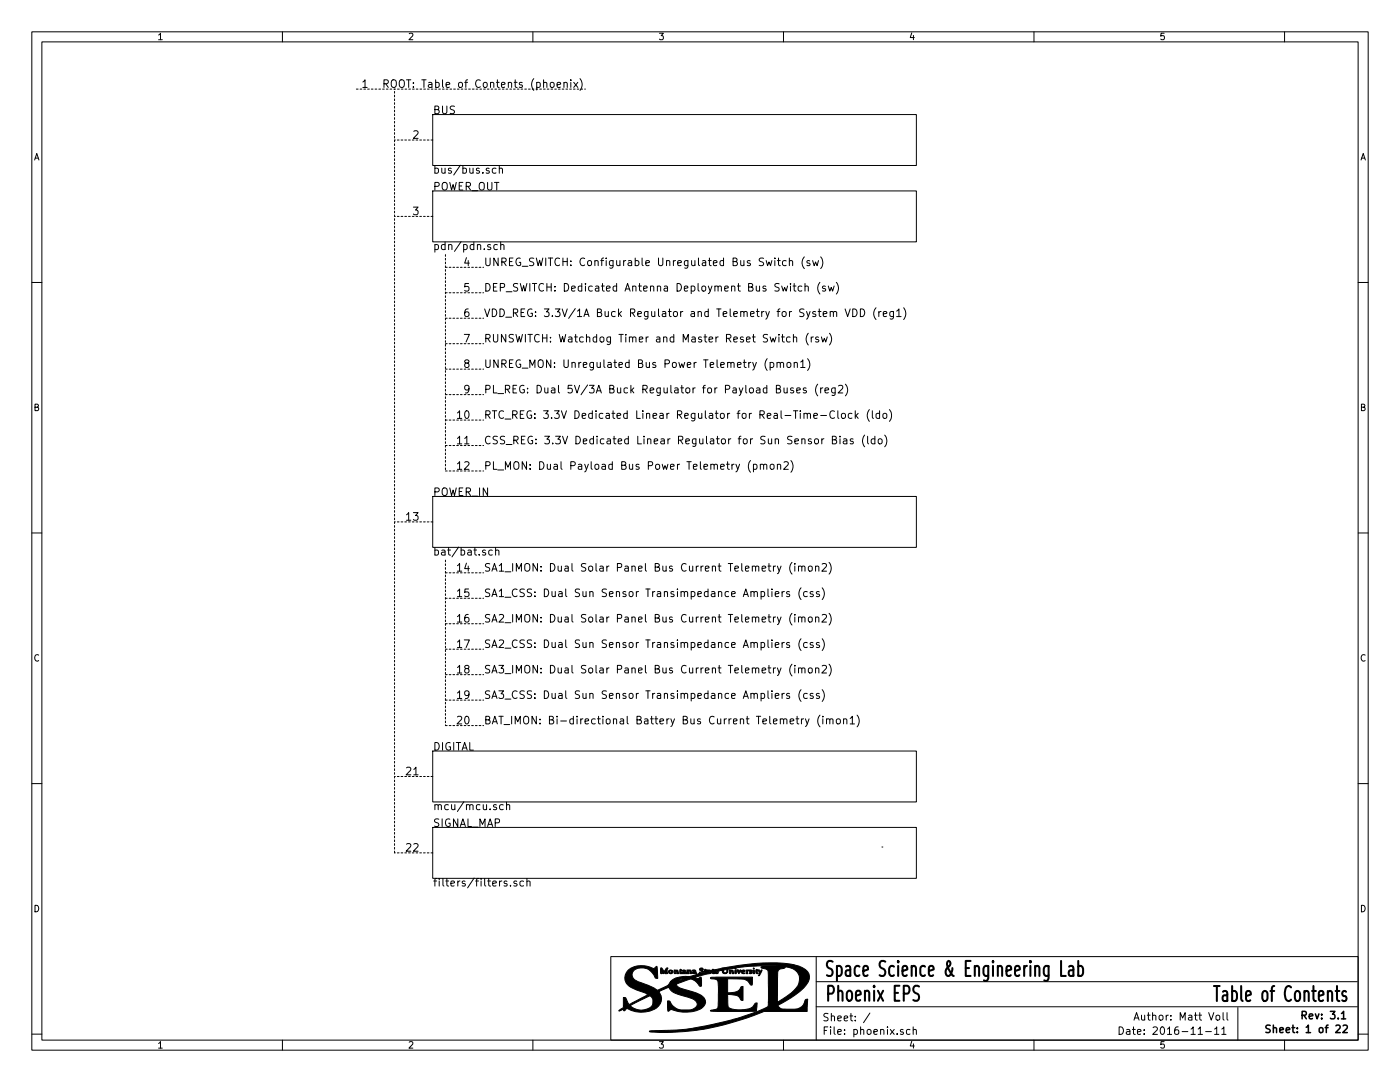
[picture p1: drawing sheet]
<svg xmlns="http://www.w3.org/2000/svg" width="279mm" height="216mm" viewBox="0 0 279 216" stroke-linecap="round" stroke-linejoin="round" font-family="sans-serif">
<g fill="none" stroke="#000" stroke-width=".2">
<path d="M6.3 6.4h266.7v203.2h-266.7zM8.4 8.4h262.6v199.1h-262.6zM56.4 6.4v2M106.3 6.4v2M109.9 16.6l.2-.2 .4 .2 .1 .5-.2 .3h-.3l-.2-.1zM111.2 16.9l.7-.1-.1-.3-.4-.1-.2 .2 .1 .8h.5M112.5 16.6l.1-.1a.37 .37 0 0 1 .6 .1v.8M112.5 16.4v1M113.9 15.9v.2M113.9 16.4v1M114.5 16.4l.8 1M115.3 16.4l-.8 1"/>
<path d="M115.7 15.7a1.78 1.78 0 0 1 0 2.3M156.4 6.4v2M206.3 6.4v2M256.4 6.4v2M86.4 22.9h96.5v10.1h-96.5zM86.4 38.1h96.5v10.2h-96.5zM99 33.6h-.4l-.4 .2 .2 .7h.6M99.6 33.7l.2-.1h.4l.1 1M99.6 33v1.6M6.3 56.4h2.1M99.3 48.9l-.5-.1-.2 .3 .1 .6h.6M99.9 48.9h.1a.37 .37 0 0 1 .6 .1v.8"/>
<path d="M99.9 48.3v1.5M155.1 52h.6M155.4 51.5v1.3l.3 .2M156.9 52.1l-.4-.1-.3 .3 .1 .6h.6M157.5 52.1l.3-.1 .3 .1 .1 .9M157.5 51.5v1.5M158.3 57.1h.6M158.5 56.6v1.3v.1l.4 .1M160 57.2l-.4-.1-.3 .3 .1 .6h.6M160.5 51.3a1.7 1.7 0 0 0 0 2.3M160.7 57.2a.37 .37 0 0 1 .6 .1v.8M160.7 56.6v1.5"/>
<path d="M161.6 52.1l-.4-.1-.2 .2 .1 .2 .5 .2v.3h-.6M162.2 52l.3 1 .3-.7 .3 .7 .2-1M163.6 56.3a1.78 1.78 0 0 0 0 2.4M163.8 51.3a1.78 1.78 0 0 1 0 2.3M164.7 57.2l-.3-.1-.3 .2 .1 .2 .5 .2v.3h-.6M165.3 57.1l.3 1 .3-.7 .3 .7 .3-1M166.9 56.3a1.78 1.78 0 0 1 0 2.4M271 56.4h2M153.1 71.6a1.78 1.78 0 0 0 0 2.3M153.7 72.4l.4-.1 .3 .3-.1 .7h-.6M153.7 72.3v1.5M155.1 72.4l.2-.1 .4 .1v.9"/>
<path d="M155.1 72.3v1M155.7 72.5a.36 .36 0 0 1 .4-.2 .36 .36 0 0 1 .3 .2v.8M156 67.2h.5M156.2 66.7v1.3l.3 .2M156.5 77.4v.9l.4 .1 .2-.1M157.1 72.4l.2-.1 .5 .1v.6l-.1 .3h-.4l-.2-.1zM157.1 77.4v1M157.7 67.3l-.4-.1-.3 .3 .1 .7h.6M158.3 77.5a.37 .37 0 0 0-.5 .1v.2l.6 .3-.2 .3-.4-.1M158.3 67.4l.1-.1a.37 .37 0 0 1 .6 .1v.8M158.3 66.7v1.5M158.5 72.4l.2-.1 .4 .1v.9"/>
<path d="M158.5 72.3v1M159 77.9l.7-.2-.1-.2-.4-.1-.2 .2 .1 .7h.5M159.8 72.2l.4-.4v1.5M159.8 73.3h.9M160.9 77.5a.37 .37 0 0 0-.6 .1l.1 .2 .6 .3-.3 .3-.4-.1M161.2 71.6a1.7 1.7 0 0 1 0 2.3M161.3 66.5a1.78 1.78 0 0 0 0 2.3M161.9 67.2v1M162.3 67.2l-.4 .3M163.2 76.7a1.78 1.78 0 0 0 0 2.3M163.3 67.3a.37 .37 0 0 0-.5 .1v.3l.6 .2-.2 .3h-.4M163.8 77.4v1"/>
<path d="M163.9 67.2l.3 1 .3-.7 .3 .7 .3-1M164.2 77.4l-.4 .3M164.6 77.9l.8-.2-.1-.2-.4-.1-.3 .2 .1 .7h.6M165.5 66.5a1.78 1.78 0 0 1 0 2.3M166.7 77.4l-.1 1.4-.2 .1-.4-.1M166.7 77.5l-.5-.1-.2 .3 .1 .6h.6M167.3 77l.6-.1 .2 .1 .1 .3-.9 1.1h.9M168.7 61.6l.5 1.6 .5-1.6M168.7 76.7a1.7 1.7 0 0 1 0 2.3M170.2 61.6a.77 .77 0 0 1 .9 .8 .77 .77 0 0 1-.9 .8zM171.7 61.6a.77 .77 0 0 1 .9 .8 .77 .77 0 0 1-.9 .8zM174.8 61.4a1.7 1.7 0 0 0 0 2.4"/>
<path d="M175.4 62.2v1M175.8 62.2l-.4 .2M176.3 62.7l.7-.2-.1-.3h-.4l-.2 .2 .1 .7h.5M178.3 62.2v1.2l-.3 .3-.4-.1M178.3 62.2h-.4l-.3 .2 .1 .7h.6M178.9 62.1l.5-.5v1.6M178.9 63.2h.9M180.3 61.4a1.78 1.78 0 0 1 0 2.4M86.4 99.1h96.5v10.1h-96.5zM149.8 91.9a1.78 1.78 0 0 0 0 2.3M150.4 92.7l.4-.1 .3 .3-.1 .7h-.6M150.4 92.6v1.6"/>
<path d="M151.7 92.8l.2-.2 .4 .1 .1 .9M151.7 92.6v1M152.4 92.8l.2-.2 .4 .1v.9M153.8 92.8l.2-.2 .4 .2 .1 .5-.1 .3h-.4l-.2-.1zM155.1 92.8l.1-.1a.37 .37 0 0 1 .6 .1v.8M155.1 92.6v1M156.5 92.3l.5-.2 .3 .2v.3l-.9 1h.9M157.8 91.9a1.78 1.78 0 0 1 0 2.3M163.8 82.9h1.1M164 87.6v1M164.4 87.6l-.4 .2M166.1 87.8l.7-.2v-.4l-.7-.2v1.6h.6l.2-.2 .1-.3-.4-.3"/>
<path d="M166.5 82.1a.62 .62 0 0 0-.7 0 .62 .62 0 0 0-.2 .7 .56 .56 0 0 0 .3 .6 .56 .56 0 0 0 .6-.1M167.2 82v1.3l.2 .2M167.6 87v.2M167.6 87.6v1M168 82.6l.2-.1 .5 .1v.6l-.1 .2-.4 .1-.2-.2zM168.4 87.6h.5l.1 1M169 87.9l-.5 .1a.3 .3 0 0 0-.2 .3 .3 .3 0 0 0 .2 .3l.5-.1M170 82.6l-.4-.1-.3 .3 .1 .6h.6M170.3 87.6h-.4l-.2 .2v.2l.6 .1v.4h-.6M170.7 82v1.5M170.8 82.9l.5 .6M171.3 82.5l-.6 .6"/>
<path d="M172.6 86.8a1.78 1.78 0 0 0 0 2.4M173.2 87v1.3l.2 .3M173.5 81.7a1.78 1.78 0 0 0 0 2.4M174.1 82v1.3l.2 .2M174.6 87.6h-.4l-.3 .2 .1 .7h.6M174.6 87v1.6M175.3 87.7l.5-.1 .2 .2v.5l-.2 .3-.4-.1-.1-.2zM175.5 82.6l-.4-.1-.3 .3 .2 .6h.5M175.5 82v1.5M176.3 82.6l.2-.1 .4 .1 .1 .6-.1 .2-.4 .1-.2-.2zM176.6 86.8a1.78 1.78 0 0 1 0 2.4M177.5 81.7a1.78 1.78 0 0 1 0 2.4"/>
<path d="M6.3 106.3h2.1M98.2 109.8h-.4l-.3 .2 .2 .7h.5M98.9 109.9l.1-.1a.37 .37 0 0 1 .6 .2v.8M98.9 109.2v1.6M154.7 118.5l.7-.1v-.3l-.5-.1-.2 .2 .1 .8h.6M154.8 113h-.3l-.1 .2M155.1 113l.4 1M155.9 113l-.5 1.3-.3 .2M156.1 118v1M156.5 118l-.4 .3M157.6 118.1l-.4-.1-.2 .2v.3l.6 .1v.4h-.6M158.1 112.2a1.7 1.7 0 0 0 0 2.4"/>
<path d="M158.6 112.4v.2M158.6 113v1M159.4 113.1l.2-.1h.3l.1 1M159.4 113v1M159.9 117.3a1.78 1.78 0 0 0 0 2.3M160 113.2l.2-.2h.4l.1 1M161.1 118.1l-.4-.1-.3 .3 .1 .7h.6M161.4 113.1l.2-.1 .5 .1v.6l-.1 .2-.4 .1-.2-.2zM162.3 118.1l-.4-.1-.2 .2v.3l.6 .1v.4h-.6M162.8 113.1v-.1a.37 .37 0 0 1 .6 .2v.8M162.8 113v1M163.5 118.1a.37 .37 0 0 0-.6 .1l.1 .3 .6 .2-.3 .3h-.4"/>
<path d="M164.1 112.6l.5-.2 .3 .2v.3l-.9 1.1h.9M164.1 117.3a1.78 1.78 0 0 1 0 2.3M165.5 112.2a1.78 1.78 0 0 1 0 2.4M271 106.3h2M154.7 128.7l.7-.2v-.2l-.5-.1-.2 .2 .1 .7h.6M154.7 138.9l.7-.2v-.3h-.5l-.2 .2 .1 .7h.6M154.8 123.1l-.3 .1-.1 .2M154.8 133.3l-.3 .1-.1 .2M155.1 123.1l.4 1M155.1 133.3l.4 1M155.9 123.1l-.5 1.4-.3 .1M155.9 133.3l-.5 1.3-.3 .2"/>
<path d="M156.1 128.2v1M156.1 138.4v1M156.5 128.2l-.4 .3M156.5 138.4l-.4 .2M157.6 128.3l-.4-.1-.2 .2v.2l.6 .2v.3h-.6M157.6 138.4h-.4l-.2 .2v.2l.6 .1v.4h-.6M158.1 122.4a1.7 1.7 0 0 0 0 2.3M158.1 132.5a1.7 1.7 0 0 0 0 2.4M158.6 122.6v.1M158.6 132.8v.1M158.6 123.1v1M158.6 133.3v1"/>
<path d="M159.4 123.2l.2-.1 .3 .1 .1 .9M159.4 133.4l.2-.1 .3 .1 .1 .9M159.4 123.1v1M159.4 133.3v1M159.9 127.5a1.78 1.78 0 0 0 0 2.3M159.9 137.6a1.78 1.78 0 0 0 0 2.4M160 123.3l.2-.2 .4 .1 .1 .9M160 133.5l.2-.2 .4 .1 .1 .9M161.1 128.3l-.4-.1-.3 .3 .1 .6h.6M161.1 138.4h-.4l-.3 .2 .1 .7h.6M161.4 123.2l.2-.1 .5 .1v.6l-.1 .3h-.4l-.2-.1zM161.4 133.4l.2-.1 .5 .1v.6l-.1 .2-.4 .1-.2-.2z"/>
<path d="M162.3 128.3l-.4-.1-.2 .2v.2l.6 .2v.3h-.6M162.3 138.4h-.4l-.2 .2v.2l.6 .1v.4h-.6M162.8 123.2a.37 .37 0 0 1 .6 .1v.8M162.8 133.4a.37 .37 0 0 1 .6 .1v.8M162.8 123.1v1M162.8 133.3v1M163.5 128.3a.37 .37 0 0 0-.6 .1l.1 .2 .6 .3-.3 .3-.4-.1M163.5 138.4a.37 .37 0 0 0-.6 .2l.1 .2 .6 .3-.3 .3-.4-.1M164.1 122.7l.5-.1 .3 .1v.3l-.9 1.1h.9M164.1 127.5a1.78 1.78 0 0 1 0 2.3M164.1 132.9l.5-.1 .3 .1v.3l-.9 1.1h.9M164.1 137.6a1.78 1.78 0 0 1 0 2.4"/>
<path d="M165.5 122.4a1.78 1.78 0 0 1 0 2.3M165.5 132.5a1.78 1.78 0 0 1 0 2.4M6.3 156.4h2.1M86.4 149.9h96.5v10.1h-96.5zM158.9 143.4h.5M159.1 142.9v1.3v.2h.3M159.9 143.4v1M160.4 143.4l-.5 .3M160.7 143.4l.4 1M161.5 143.4l-.5 1.4-.3 .2M163.7 142.7a1.7 1.7 0 0 0 0 2.3M164.2 142.9v.2"/>
<path d="M164.2 143.4v1M164.9 143.6l.1-.1a.37 .37 0 0 1 .6 .1v.8M164.9 143.4v1M165.6 143.6l.2-.2 .4 .1v.9M167 143.6l.2-.2 .4 .2 .1 .5-.1 .3h-.4l-.2-.1zM168.4 143.6v-.1a.37 .37 0 0 1 .6 .1v.8M168.4 143.4v1M169.7 143.4l.4-.5v1.5M169.7 144.4h.8M171 142.7a1.78 1.78 0 0 1 0 2.3M271 156.4h2M86.4 165.1h96.5v10.2h-96.5z"/>
<path d="M100.4 160.6h-.4l-.3 .2 .1 .7h.6M101.1 160.7l.2-.1h.4v1M101.1 160v1.6M101.9 176.7v.1M103.1 175.9l-.4-.1-.2 .2 .1 .2 .5 .2v.3h-.6M104.5 175.9l-.4-.1-.3 .3 .1 .6h.6M105.2 175.9l.2-.1 .3 .1 .1 .9M105.2 175.3v1.5M176 169h.1M121.9 190.9h149.1v16.6h-149.1zM162.9 195.9h108M162.9 190.9v16.6"/>
<path d="M6.3 206.3h2.1M56.4 207.5v2.1M106.3 207.5v2.1M156.4 207.5v2.1M162.9 200.9h108M173.6 202.1l-1.3 2M180.2 205.5l-.3-.1-.2 .2 .1 .2 .4 .2v.3h-.5M181.6 205.5l-.4-.1-.3 .3 .1 .6h.6M182.2 205.5l.3-.1 .3 .1 .1 .9M182.2 204.9v1.5M206.3 207.5v2.1M223.3 204.9a.76 .76 0 0 1 .9 .8 .76 .76 0 0 1-.9 .7z"/>
<path d="M224.8 205.5h.6l.1 .9M225.5 205.8h-.5l-.2 .2 .2 .4 .5-.1M226 205.4h.6M226.2 204.9v1.3l.4 .2M226.3 203.6l.5-1.5 .5 1.5M226.5 203.1h.7M227 205.9l.7-.1-.1-.3-.4-.1-.2 .2 .1 .7h.5M227.8 202.6v.8a.37 .37 0 0 0 .6 0M244.9 202.1v1.3l.2 .2M247 201v6.5M256.4 207.5v2.1M271 206.3h2"/>
<path d="M273 209.6h.1"/>
</g>
<path d="M253.5 204.6l-.6-.1-.3 .3 .1 .3 .7 .4v.4l-.2 .1h-.6M254.1 205.2l.2-.1h.4l.1 .9M254.1 204.5v1.5M259.9 202.6l.7-.1 .1-.5-.3-.2h-.5v1.5M260.2 202.6l.5 .7" fill="none" stroke="#000" stroke-width=".3"/>
<path d="M242.8 196.7v3M244.1 197.9l.2-.2 .6 .2v1.8M244.9 198.5l-.1 .1h-.5a.7 .7 0 0 0 0 1.1h.5l.1-.1" fill="none" stroke="#000" stroke-width=".41"/>
<g fill="#000" stroke="#000" stroke-width=".2">
<path d="M131.9 193.1l.2 .1 .4 .7 .4-.7 .2-.1 .2 .1a.84 .84 0 0 0 0 1h-.6l.1-.6-.3 .7-.4-.7 .1 .7-.3-.1zM133.5 193.6l.2-.1a.47 .47 0 0 1 .6 .5 .46 .46 0 0 1-.5 .3 .46 .46 0 0 1-.4-.5h.3v.3h.3v-.4l-.6 .1zM134.5 193.5a.68 .68 0 0 1 1 .8h-.4l-.1-.7-.2 .7h-.2zM135.7 193.4l.3 .2v.6l.6-.1v-.1h-.4l.4-.4-.4 .1a.4 .4 0 0 1 .5-.1 .4 .4 0 0 1 .2 .5l.2 .1v-.7a.72 .72 0 0 1 .8 .2l.1 .6h-.3l-.1-.7-.2 .2 .1 .5h-1.8zM138.2 193.6a.51 .51 0 0 1 .6 0 .51 .51 0 0 1 .2 .5 .52 .52 0 0 1-.8 0h.4v-.1h-.4l.4-.2v-.2l-.3 .2zM145.5 193.5a.71 .71 0 0 1 1 .8h-.3l-.2-.7-.1 .6-.3 .1zM146.7 193.5a.44 .44 0 0 1 .1 .8l-.1-.1zM147 193.5h.4l.1 .4 .2-.3h.2l-.4 .7zM147.9 193.8l.5-.2-.4 .1a.42 .42 0 0 1 .7 0l-.5 .3 .2 .2 .3-.1-.2 .2-.5-.1zM148.9 193.6h1.1l.1 .2-.3-.2 .3 .5-.5 .2v-.2h.3l-.5-.4-.3 .2 .2 .4h-.4zM141.8 195.1l1.2-.1h7.2l-.1 1.5h-.3a2.08 2.08 0 0 0-2.3-1.1l-2.3-.1v2.8a2.89 2.89 0 0 0 2.5-.8 .49 .49 0 0 1 .6-.5v2.8a.44 .44 0 0 1-.6-.4 1.21 1.21 0 0 0-1.1-.6l-1.4-.2v1.7a.92 .92 0 0 0 .9 1.2 5.7 5.7 0 0 0 4.1-.4l.3-.4a.51 .51 0 0 1 .6-.4l-.1 1.7h-7.8h-1.2l-.2-.1 .1-.1a1.5 1.5 0 0 0 1.4-.5l.1-1.9a10.7 10.7 0 0 0-.2-3.6l-.6-.2-.7-.1zM150.3 193.5l.2 .1 .1 .7-.3-.1z"/>
<path d="M150.4 193.1l.1 .2h-.2zM150.9 193.4h.2a.58 .58 0 0 1 .7 .6l.2-.5a1.18 1.18 0 0 1-.6 1.2l-.1-.1a.54 .54 0 0 0 .3-.5 .54 .54 0 0 0-.4-.4l-.1 .2 .2 .3-.2 .1a.57 .57 0 0 1-.2-.9zM125.4 193.6a4.8 4.8 0 0 1 5.1-.3l.6-.5 .2 2.4a.48 .48 0 0 1-.7-.4 2.7 2.7 0 0 0-4.1-1.2 1.38 1.38 0 0 0 .9 2.3l2.6 1 1.2 .7 1.1-.5a2.12 2.12 0 0 0 1.5-1.2h1.3l1.6-.7a2.24 2.24 0 0 0-1.7 .7h-1.2l.1-.1a5.6 5.6 0 0 1 3.7-1l1.7-.5 .3-.3 .2 .1h.3l-.4-.5-.1-.2 .2-.2h.4l.1 .1v.2l-.2-.2h-.3l.7 .7 .1-.2 .4 .1 .6-.1-.6-.1-.4 .1v-.4l.7 .1a.85 .85 0 0 0 .9-.1 2.52 2.52 0 0 0 1.8-.2l.8-.1a39.6 39.6 0 0 1 13.7-.6 3.2 3.2 0 0 1 3 2.3 4.9 4.9 0 0 1-2.6 3.6l-3.7 2.3a1.56 1.56 0 0 0 1.8 .7h.6a2.47 2.47 0 0 0 3.1-1.8l.5-.2-.1 2.4h-8.6l-.8 .3a47.8 47.8 0 0 1-22.1 3.7l.3-.1a57.6 57.6 0 0 0 23.3-4.8l.1-.9h1.8l.9-.5a7.9 7.9 0 0 0 3.4-3.3 2.43 2.43 0 0 0-2.7-3.2l-.5 .3a1.01 1.01 0 0 0-1 1.4l-.1 5.3h-1.8v-5a1.88 1.88 0 0 0-.2-1.5l-1.1-.3-.1-.2 3.9-.2a41.2 41.2 0 0 0-8.9 .4l-.1 .2-.4-.2-1.1 .2-.1 .6-.4 .3-.6-.2-.1-.3h.3l.2 .3h.4v-.6h-.3l-.3 .3a1.41 1.41 0 0 0-1.3 .1l-.2 .1 .2 .2 .3-.1-.1 .1-.5 .1-.4-.3v.1l.2 .1-.1 .1-.5-.2-.1 .1-2 .5-1.2 .4a.79 .79 0 0 0 1.2-.1l.1 .5v1.2l-.4 .1a1.92 1.92 0 0 0-2.2-1.3l-2.4 .9a1.85 1.85 0 0 0 1.6 1 8.1 8.1 0 0 1 3.9 1.7 1.42 1.42 0 0 1-.8 2.3 7.6 7.6 0 0 1-5.8 0l-.6 .4-.1-2.1a.41 .41 0 0 1 .6 .3 3 3 0 0 0 3.4 1.5 1.8 1.8 0 0 0 2-1.1 2.02 2.02 0 0 0-1.8-1.4 8 8 0 0 1-3.6-1.4l-.3-.6h-.1l-1.9 .9 .2 .3a2.19 2.19 0 0 1-1.1 3.2 5.9 5.9 0 0 1-5.5-.2l-.4 .5h-.2l-.1-.3-.9 .3 .9-.6v-.4h1.4a3 3 0 0 0 4.4-.2 1.27 1.27 0 0 0-.6-1.8l-3.8 2h-1.4v-1.7l.5 .1 .7 1.3 3.4-1.8 .2-.2-.4-.2a7.5 7.5 0 0 1-3.8-2.1 2.05 2.05 0 0 1 .4-2.5z"/>
</g>
<g fill="none" stroke="#000" stroke-width=".2" stroke-dasharray=".3 .4">
<path d="M71.1 17.8h45.7M86.4 27.9h-7.7M86.4 43.2h-7.7M88.9 50.8v43.2M88.9 53.3h7.6M88.9 58.4h7.6M88.9 63.5h7.6M88.9 68.6h7.6M88.9 73.7h7.6M88.9 78.7h7.6M88.9 83.8h7.6M88.9 88.9h7.6"/>
<path d="M88.9 94h7.6M86.4 104.1h-7.7M88.9 111.8v33M88.9 114.3h7.6M88.9 119.4h7.6M88.9 124.5h7.6M88.9 129.5h7.6M88.9 134.6h7.6M88.9 139.7h7.6M86.4 154.9h-7.7M88.9 144.8h7.6M78.7 170.2v-152.4"/>
<path d="M86.4 170.2h-7.7"/>
</g>
<g font-size="4.2">
<text x="164.4" y="194.9">Space Science &amp; Engineering Lab</text>
<text x="164.5" y="199.8">Phoenix EPS</text>
<text x="245.8" y="199.9">Table of Con</text>
</g>
<g font-size="2.1">
<text x="72.5" y="17.5">1</text>
<text x="76.2" y="17.5">ROOT: Table of Contents (phoenix)</text>
<text x="86.4" y="22.8">BUS</text>
<text x="82.7" y="27.7">2</text>
<text x="86.4" y="34.6">bus/bus.sch</text>
<text x="86.4" y="38">POWER_OUT</text>
<text x="82.7" y="42.9">3</text>
<text x="86.4" y="49.9">pdn/pdn.sch</text>
<text x="92.8" y="53.1">4</text>
<text x="96.5" y="53.1">UNREG_SWITCH: Configurable Unregulated Bus Switch (sw)</text>
<text x="92.8" y="58.2">5</text>
<text x="96.5" y="58.2">DEP_SWITCH: Dedicated Antenna Deployment Bus Switch (sw)</text>
<text x="92.8" y="63.2">6</text>
<text x="96.5" y="63.2">VDD_REG: 3.3V/1A Buck Regulator and Telemetry for System VDD (reg1)</text>
<text x="92.8" y="68.3">7</text>
<text x="96.5" y="68.3">RUNSWITCH: Watchdog Timer and Master Reset Switch (rsw)</text>
<text x="92.8" y="73.4">8</text>
<text x="96.5" y="73.4">UNREG_MON: Unregulated Bus Power Telemetry (pmon1)</text>
<text x="91.6" y="83.6">10</text>
<text x="92.8" y="78.5">9</text>
<text x="96.5" y="78.5">PL_REG: Dual 5V/3A Buck Regulator for Payload Buses (reg2)</text>
<text x="96.5" y="83.6">RTC_REG: 3.3V Dedicated Linear Regulator for Real-Time-Clock (ldo)</text>
<text x="91.6" y="88.6">11</text>
<text x="96.5" y="88.6">CSS_REG: 3.3V Dedicated Linear Regulator for Sun Sensor Bias (ldo)</text>
<text x="91.6" y="93.7">12</text>
<text x="96.5" y="93.7">PL_MON: Dual Payload Bus Power Telemetry (pmon2)</text>
<text x="86.4" y="99">POWER_IN</text>
<text x="81.5" y="103.9">13</text>
<text x="86.4" y="110.8">bat/bat.sch</text>
<text x="91.6" y="114">14</text>
<text x="91.6" y="119.1">15</text>
<text x="96.5" y="114">SA1_IMON: Dual Solar Panel Bus Current Telemetry (imon2)</text>
<text x="96.5" y="119.1">SA1_CSS: Dual Sun Sensor Transimpedance Ampliers (css)</text>
<text x="91.6" y="124.2">16</text>
<text x="96.5" y="124.2">SA2_IMON: Dual Solar Panel Bus Current Telemetry (imon2)</text>
<text x="91.6" y="129.3">17</text>
<text x="96.5" y="129.3">SA2_CSS: Dual Sun Sensor Transimpedance Ampliers (css)</text>
<text x="91.6" y="134.4">18</text>
<text x="96.5" y="134.4">SA3_IMON: Dual Solar Panel Bus Current Telemetry (imon2)</text>
<text x="91.6" y="139.4">19</text>
<text x="96.5" y="139.4">SA3_CSS: Dual Sun Sensor Transimpedance Ampliers (css)</text>
<text x="86.4" y="149.8">DIGITAL</text>
<text x="91.6" y="144.5">20</text>
<text x="96.5" y="144.5">BAT_IMON: Bi-directional Battery Bus Current Telemetry (imon1)</text>
<text x="81.5" y="154.7">21</text>
<text x="86.4" y="161.6">mcu/mcu.sch</text>
<text x="86.4" y="165">SIGNAL_MAP</text>
<text x="81.5" y="169.9">22</text>
<text x="86.4" y="176.9">filters/filters.sch</text>
<text x="164.1" y="203.8">Sheet: /</text>
<text x="228.6" y="203.6">Author: Matt Voll</text>
<text x="261.1" y="203.4">Rev: 3.1</text>
<text x="164.1" y="206.5">File: phoenix.sch</text>
<text x="228.6" y="206.5">Date: 2016-11-11</text>
<text x="255.8" y="206.1">Sheet: 1 of 22</text>
</g>
<g font-size="1.8">
<text x="31.3" y="8">1</text>
<text x="81.4" y="8">2</text>
<text x="131.3" y="8">3</text>
<text x="181.4" y="8">4</text>
<text x="231.3" y="8">5</text>
<text x="6.7" y="32">A</text>
<text x="271.4" y="32">A</text>
<text x="6.7" y="82">B</text>
<text x="271.4" y="82">B</text>
<text x="6.7" y="132">C</text>
<text x="271.4" y="132">C</text>
<text x="6.7" y="182">D</text>
<text x="271.4" y="182">D</text>
<text x="31.3" y="209.2">1</text>
<text x="81.4" y="209.2">2</text>
<text x="131.3" y="209.2">3</text>
<text x="181.4" y="209.2">4</text>
<text x="231.3" y="209.2">5</text>
</g>
</svg>
